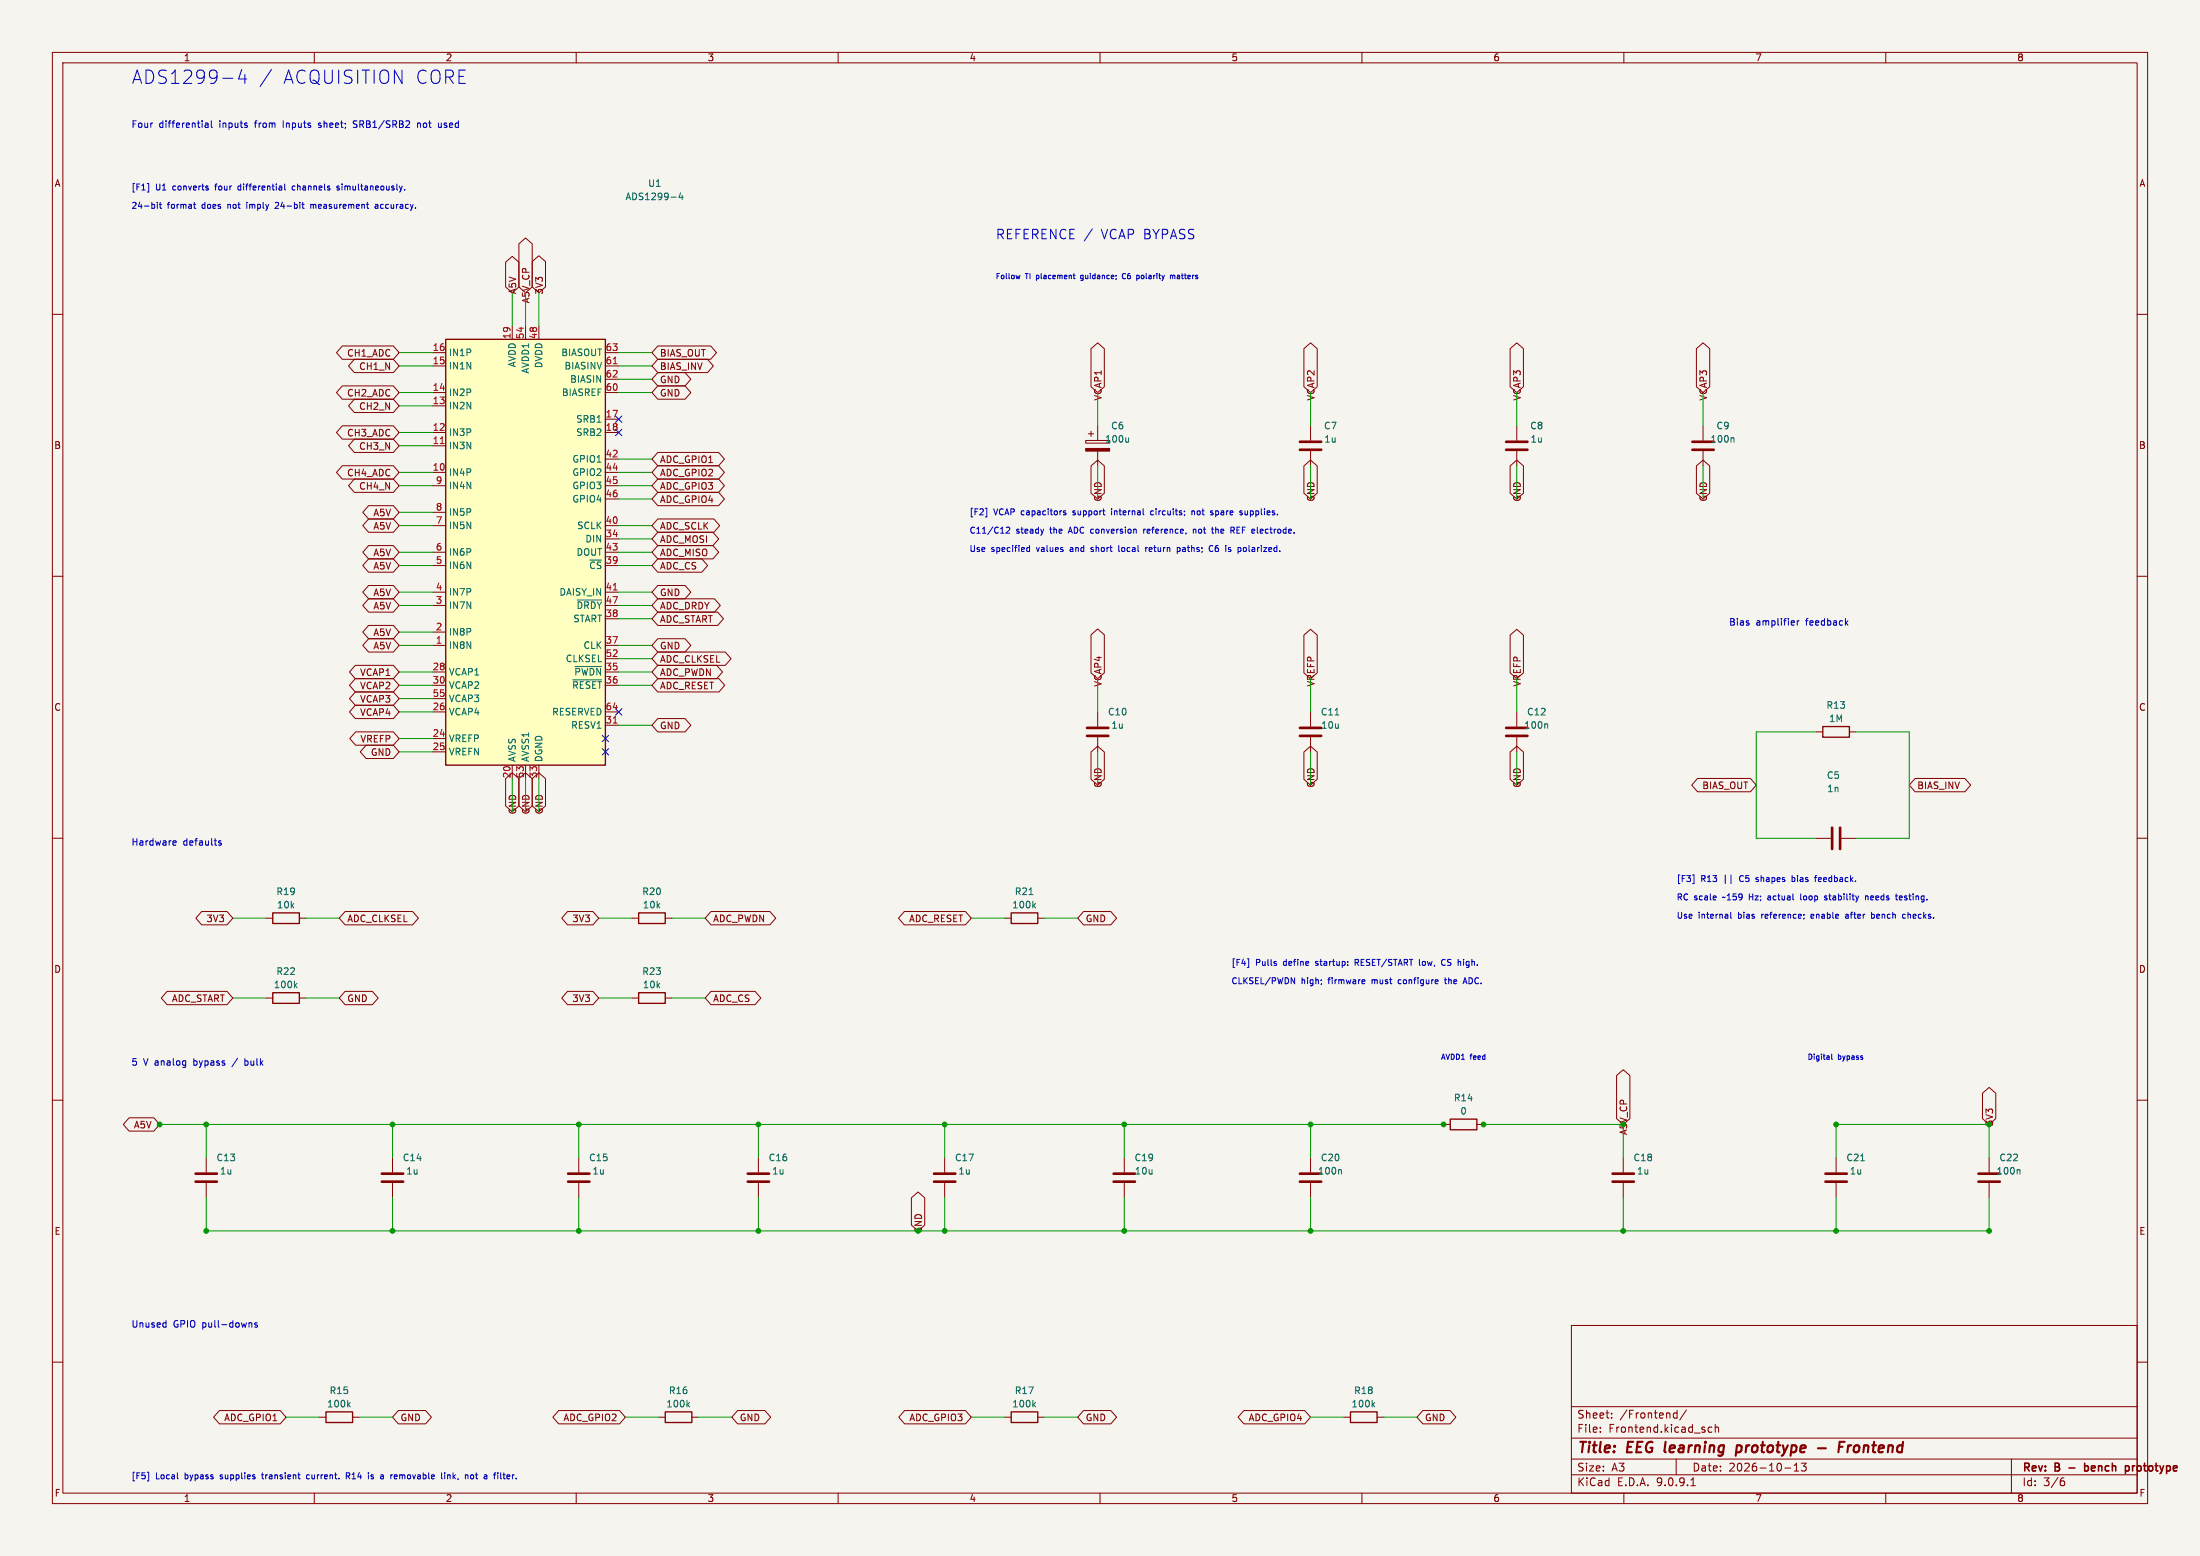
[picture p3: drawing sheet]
<svg xmlns="http://www.w3.org/2000/svg" width="420mm" height="297mm" viewBox="0 0 420 297" stroke-linecap="round" stroke-linejoin="round" font-family="sans-serif">
<path d="M0 0h420v297h-420z" fill="#f5f4ef" stroke="#f5f4ef" stroke-width=".19"/>
<g fill="none" stroke="#840000" stroke-width=".19">
<path d="M10 10h400v277h-400zM12 12h396v273h-396zM60 10v2M110 10v2M160 10v2M210 10v2M260 10v2M310 10v2M360 10v2M10 60h2M408 60h2M207.3 84.1h4.5v.5h-4.5z"/>
<path d="M207.8 82.8h1M208.3 82.3v1M209.5 81.3v2.8M209.5 86.1v2.8M250.2 81.3v2.8M250.2 86.1v2.8M289.6 81.3v2.8M289.6 86.1v2.8M10 110h2M408 110h2M209.5 135.9v2.8M250.2 135.9v2.8"/>
<path d="M289.6 135.9v2.8M346.7 139.7h1.3M353.1 139.7h1.2M10 160h2M209.5 140.7v2.8M250.2 140.7v2.8M289.6 140.7v2.8M408 160h2M50.8 175.3h1.3M57.1 175.3h1.3M120.6 175.3h1.3M127 175.3h1.3"/>
<path d="M50.8 190.5h1.3M57.1 190.5h1.3M120.6 190.5h1.3M127 190.5h1.3M10 210h2M275.6 214.6h1.3M281.9 214.6h1.3M408 210h2M74.9 221v2.8M74.9 225.8v2.8M110.5 221v2.8M110.5 225.8v2.8"/>
<path d="M144.8 221v2.8M144.8 225.8v2.8M180.3 221v2.8M180.3 225.8v2.8M214.6 221v2.8M214.6 225.8v2.8M250.2 221v2.8M250.2 225.8v2.8M309.9 221v2.8M309.9 225.8v2.8M350.5 221v2.8M350.5 225.8v2.8"/>
<path d="M379.7 221v2.8M379.7 225.8v2.8M300 253h108v32h-108zM10 260h2M125.7 270.5h1.3M132.1 270.5h1.2M191.8 270.5h1.2M198.1 270.5h1.3M256.5 270.5h1.3M262.9 270.5h1.3M300 278.5h108M300 274.5h108"/>
<path d="M300 268.5h108M305.5 273.2v.2M305.5 272.5v.1M307.7 270.5v.2M307.7 269.8v.1M319.4 270.4l.3 .3 .5-.1M320 278.5v3M320.2 269.2v1.5M320.2 269.8l-.5-.1-.3 .3M321.9 269.1l-1.2 1.9M326.8 272.5l-.4-.1-.3 .3 .1 .6h.6M327.4 272.5l.3-.1 .3 .1 .1 .9"/>
<path d="M327.4 271.9v1.5M342.5 279.7l.4-.4v1.5M344.8 279.3l-.5 .6 .4 .1v.6l-.2 .2-.6-.2M384 278.5v6.5M408 260h2M60 285v2M110 285v2M160 285v2M210 285v2M260 285v2M300 281.5h108M310 285v2"/>
<path d="M322.8 283.6h.9M322.9 282.4l.3-.3v1.5M340.7 280.2h1.2M342.5 280.8h.9M360 285v2M393.6 282.7h.4l.2 .2-.1 .5-.5 .2M394 282.1l-.4 .1"/>
</g>
<path d="M398 279.3v1.5M398 279.9l.4-.1 .2 .1M405.9 279.8l.4 .1 .2 .2-.1 .5-.5 .2M398.6 280.6l-.2 .2-.4-.1" fill="none" stroke="#840000" stroke-width=".3"/>
<path d="M318 275.2l-.2 1.9M331.4 277.1h.8M331.6 276h.7M331.6 275.9l-.3 2M347 276.4h1.6M351.1 276.2h.7M352.2 275.2h-1l-.2 2M352.8 275.9l-.1 1.3M353.4 275.9l-.4 .1-.2 .3" fill="none" stroke="#840000" stroke-width=".4"/>
<g fill="none" stroke="#840000" stroke-width=".51">
<path d="M248.2 84.3h4M248.2 85.9h4M287.5 84.3h4.1M287.5 85.9h4.1M207.5 138.9h4.1M248.2 138.9h4M287.5 138.9h4.1M207.5 140.5h4.1M248.2 140.5h4M287.5 140.5h4.1M72.9 224h4.1M72.9 225.6h4.1"/>
<path d="M108.5 224h4M108.5 225.6h4M142.7 224h4.1M142.7 225.6h4.1M178.3 224h4.1M178.3 225.6h4.1M212.6 224h4.1M212.6 225.6h4.1M248.2 224h4M248.2 225.6h4M307.8 224h4.1M307.8 225.6h4.1"/>
<path d="M348.5 224h4.1M348.5 225.6h4.1M377.7 224h4.1M377.7 225.6h4.1"/>
</g>
<g fill="none" stroke="#006464" stroke-width=".19">
<path d="M215.4 83.6v.8M215.4 84.3l-.1 .1M254.9 136.5h.7M295.3 138.2l.2 .1v.7M56.3 188.1l.4 .4M56.7 187.7l-.5 .5M255.9 223.3l.2 .1v.7M355.2 221.6h.7M385.4 223.3l.2 .1v.7M131.3 268.1l.3 .4M131.6 267.7l-.5 .5M197.3 268.1l.4 .4"/>
<path d="M197.7 267.7l-.5 .5M262.1 268.1l.3 .4M262.4 267.7l-.4 .5"/>
</g>
<path d="M348 138.7h5.1v2h-5.1zM52.1 174.2h5v2.1h-5zM121.9 174.2h5.1v2.1h-5.1zM52.1 189.5h5v2h-5zM121.9 189.5h5.1v2h-5.1zM276.9 213.6h5v2h-5zM127 269.5h5.1v2h-5.1zM193 269.5h5.1v2h-5.1zM257.8 269.5h5.1v2h-5.1z" fill="none" stroke="#840000" stroke-width=".25"/>
<path d="M207.3 85.6h4.5v.5h-4.5z" fill="#840000" stroke="#840000" stroke-width=".19"/>
<path d="M85.1 64.8h30.5v81.3h-30.5z" fill="#ffffc2"/>
<path d="M85.1 64.8h30.5v81.3h-30.5zM193 174.2h5.1v2.1h-5.1zM62.2 269.5h5.1v2h-5.1z" fill="none" stroke="#840000" stroke-width=".25"/>
<g fill="none" stroke="#840000" stroke-width=".19">
<path d="M96.5 50l1.3-1.1 1.3 1.1v4.8l-1.3 1.1-1.3-1.1zM99.1 46.5l1.2-1.1 1.3 1.1v8.3l-1.3 1.1-1.2-1.1zM101.6 49.9l1.3-1.1 1.2 1.1v4.9l-1.2 1.1-1.3-1.1zM65.3 73.7h9.8l1.1 1.2-1.1 1.3h-9.8l-1.1-1.3zM65.3 66h9.8l1.1 1.3-1.1 1.3h-9.8l-1.1-1.3zM67.6 68.6h7.5l1.1 1.3-1.1 1.2h-7.5l-1.1-1.2zM67.6 76.2h7.5l1.1 1.3-1.1 1.2h-7.5l-1.1-1.2zM82.5 67.3h2.6M82.5 69.9h2.6M82.5 74.9h2.6M82.5 77.5h2.6M97.8 62.2v2.6"/>
<path d="M100.3 62.2v2.6M102.9 62.2v2.6M115.6 67.3h2.5M115.6 69.9h2.5M115.6 74.9h2.5M115.6 72.4h2.5M125.6 66h10.1l1.1 1.3-1.1 1.3h-10.1l-1.1-1.3zM125.6 68.6h9.5l1.1 1.3-1.1 1.2h-9.5l-1.1-1.2zM125.6 71.1h5.2l1.1 1.3-1.1 1.3h-5.2l-1.1-1.3zM125.6 73.7h5.2l1.1 1.2-1.1 1.3h-5.2l-1.1-1.3zM208.3 66.6l1.2-1.2 1.3 1.2v7.2l-1.3 1.1-1.2-1.1zM248.9 66.6l1.3-1.2 1.3 1.2v7.2l-1.3 1.1-1.3-1.1z"/>
<path d="M288.3 66.6l1.3-1.2 1.2 1.2v7.2l-1.2 1.1-1.3-1.1zM323.8 66.6l1.3-1.2 1.3 1.2v7.2l-1.3 1.1-1.3-1.1zM65.3 81.3h9.8l1.1 1.3-1.1 1.2h-9.8l-1.1-1.2zM65.3 88.9h9.8l1.1 1.3-1.1 1.2h-9.8l-1.1-1.2zM67.6 83.8h7.5l1.1 1.3-1.1 1.3h-7.5l-1.1-1.3zM67.6 91.4h7.5l1.1 1.3-1.1 1.3h-7.5l-1.1-1.3zM70.4 96.5h4.7l1.1 1.3-1.1 1.3h-4.7l-1.1-1.3zM70.4 99.1h4.7l1.1 1.2-1.1 1.3h-4.7l-1.1-1.3zM82.5 82.6h2.6M82.5 85.1h2.6M82.5 90.2h2.6M82.5 92.7h2.6"/>
<path d="M82.5 97.8h2.6M115.6 82.6h2.5M115.6 90.2h2.5M115.6 92.7h2.5M115.6 80h2.5M115.6 87.6h2.5M115.6 95.3h2.5M125.6 86.4h11.6l1.1 1.2-1.1 1.3h-11.6l-1.1-1.3zM125.6 99.1h10.7l1.1 1.2-1.1 1.3h-10.7l-1.1-1.3zM125.6 94h11.6l1.1 1.3-1.1 1.2h-11.6l-1.1-1.2zM125.6 91.4h11.6l1.1 1.3-1.1 1.3h-11.6l-1.1-1.3zM125.6 88.9h11.6l1.1 1.3-1.1 1.2h-11.6l-1.1-1.2z"/>
<path d="M208.3 88.9l1.2-1.1 1.3 1.1v5.2l-1.3 1.2-1.2-1.2zM248.9 88.9l1.3-1.1 1.3 1.1v5.2l-1.3 1.2-1.3-1.2zM288.3 88.9l1.3-1.1 1.2 1.1v5.2l-1.2 1.2-1.3-1.2zM323.8 88.9l1.3-1.1 1.3 1.1v5.2l-1.3 1.2-1.3-1.2zM325.1 81.3v2.8M325.1 86.1v2.8M70.4 119.4h4.7l1.1 1.3-1.1 1.2h-4.7l-1.1-1.2zM70.4 104.1h4.7l1.1 1.3-1.1 1.3h-4.7l-1.1-1.3zM70.4 106.7h4.7l1.1 1.3-1.1 1.2h-4.7l-1.1-1.2zM70.4 111.8h4.7l1.1 1.2-1.1 1.3h-4.7l-1.1-1.3zM70.4 114.3h4.7l1.1 1.3-1.1 1.2h-4.7l-1.1-1.2zM82.5 100.3h2.6"/>
<path d="M82.5 105.4h2.6M82.5 108h2.6M82.5 113h2.6M82.5 115.6h2.6M115.6 100.3h2.5M115.6 105.4h2.5M115.6 108h2.5M115.6 113h2.5M115.6 115.6h2.5M115.6 102.9h2.5M115.6 118.1h2.5M125.6 116.8h11.4l1.1 1.3-1.1 1.3h-11.4l-1.1-1.3z"/>
<path d="M125.6 114.3h10.8l1.1 1.3-1.1 1.2h-10.8l-1.1-1.2zM125.6 101.6h10.5l1.1 1.3-1.1 1.2h-10.5l-1.1-1.2zM125.6 104.1h10.5l1.1 1.3-1.1 1.3h-10.5l-1.1-1.3zM125.6 106.7h8.4l1.1 1.3-1.1 1.2h-8.4l-1.1-1.2zM125.6 111.8h5.2l1.1 1.2-1.1 1.3h-5.2l-1.1-1.3zM67.8 132.1h7.3l1.1 1.3-1.1 1.2h-7.3l-1.1-1.2zM67.8 129.5h7.3l1.1 1.3-1.1 1.3h-7.3l-1.1-1.3zM67.8 127h7.3l1.1 1.3-1.1 1.2h-7.3l-1.1-1.2zM67.8 134.6h7.3l1.1 1.3-1.1 1.3h-7.3l-1.1-1.3zM67.9 139.7h7.2l1.1 1.3-1.1 1.2h-7.2l-1.1-1.2zM70.4 121.9h4.7l1.1 1.3-1.1 1.3h-4.7l-1.1-1.3zM82.5 120.7h2.6"/>
<path d="M82.5 123.2h2.6M82.5 128.3h2.6M82.5 130.8h2.6M82.5 133.4h2.6M82.5 135.9h2.6M115.6 123.2h2.5M115.6 128.3h2.5M115.6 130.8h2.5M115.6 135.9h2.5M115.6 125.7h2.5M115.6 138.4h2.5M125.6 127h11.2l1.1 1.3-1.1 1.2h-11.2l-1.1-1.2z"/>
<path d="M125.6 137.2h5.2l1.1 1.2-1.1 1.3h-5.2l-1.1-1.3zM125.6 129.5h11.6l1.2 1.3-1.2 1.3h-11.6l-1.1-1.3zM125.6 124.5h12.9l1.1 1.2-1.1 1.3h-12.9l-1.1-1.3zM125.6 121.9h5.2l1.1 1.3-1.1 1.3h-5.2l-1.1-1.3zM208.3 121.2l1.2-1.1 1.3 1.1v7.2l-1.3 1.1-1.2-1.1zM248.9 121.2l1.3-1.1 1.3 1.1v7.2l-1.3 1.1-1.3-1.1zM288.3 121.2l1.3-1.1 1.2 1.1v7.2l-1.2 1.1-1.3-1.1zM69.9 142.2h5.2l1.1 1.3-1.1 1.3h-5.2l-1.1-1.3zM82.5 141h2.6M82.5 143.5h2.6M96.5 148.6l1.3-1.1 1.3 1.1v5.2l-1.3 1.1-1.3-1.1zM97.8 146.1v2.5"/>
<path d="M99.1 148.6l1.2-1.1 1.3 1.1v5.2l-1.3 1.1-1.2-1.1zM100.3 146.1v2.5M101.6 148.6l1.3-1.1 1.2 1.1v5.2l-1.2 1.1-1.3-1.1zM102.9 146.1v2.5M208.3 143.5l1.2-1.1 1.3 1.1v5.2l-1.3 1.2-1.2-1.2zM248.9 143.5l1.3-1.1 1.3 1.1v5.2l-1.3 1.2-1.3-1.2zM288.3 143.5l1.3-1.1 1.2 1.1v5.2l-1.2 1.2-1.3-1.2zM324.1 148.6h10.1l1.1 1.3-1.1 1.2h-10.1l-1.1-1.2zM365.6 148.6h9.5l1.1 1.3-1.1 1.2h-9.5l-1.1-1.2zM38.5 174h4.8l1.1 1.3-1.1 1.2h-4.8l-1.1-1.2zM65.9 174h12.9l1.1 1.3-1.1 1.2h-12.9l-1.1-1.2zM108.3 174h4.9l1.1 1.3-1.1 1.2h-4.9l-1.1-1.2z"/>
<path d="M135.7 174h11.3l1.1 1.3-1.1 1.2h-11.3l-1.1-1.2zM172.6 174h11.7l1.1 1.3-1.1 1.2h-11.7l-1.1-1.2zM191.8 175.3h1.2M198.1 175.3h1.3M206.9 174h5.2l1.1 1.3-1.1 1.2h-5.2l-1.2-1.2zM346.7 160h2.8M351.5 160h2.8M31.9 189.2h11.4l1.1 1.3-1.1 1.3h-11.4l-1.1-1.3zM65.9 189.2h5.2l1.1 1.3-1.1 1.3h-5.2l-1.1-1.3zM108.3 189.2h4.9l1.1 1.3-1.1 1.3h-4.9l-1.1-1.3zM135.7 189.2h8.4l1.2 1.3-1.2 1.3h-8.4l-1.1-1.3zM24.6 213.4h4.8l1.1 1.2-1.1 1.3h-4.8l-1.1-1.3z"/>
<path d="M308.6 205.3l1.3-1.1 1.3 1.1v8.2l-1.3 1.1-1.3-1.1zM378.5 208.7l1.2-1.1 1.3 1.1v4.8l-1.3 1.1-1.2-1.1zM39.4 221v2.8M39.4 225.8v2.8M174 228.6l1.3-1.1 1.2 1.1v5.2l-1.2 1.1-1.3-1.1zM41.9 269.2h11.6l1.1 1.3-1.1 1.3h-11.6l-1.1-1.3zM61 270.5h1.2M67.3 270.5h1.3M76 269.2h5.2l1.2 1.3-1.2 1.3h-5.2l-1.1-1.3zM106.7 269.2h11.6l1.1 1.3-1.1 1.3h-11.6l-1.2-1.3zM140.8 269.2h5.2l1.1 1.3-1.1 1.3h-5.2l-1.1-1.3zM172.7 269.2h11.6l1.1 1.3-1.1 1.3h-11.6l-1.1-1.3z"/>
<path d="M206.9 269.2h5.2l1.1 1.3-1.1 1.3h-5.2l-1.2-1.3zM237.5 269.2h11.6l1.1 1.3-1.1 1.3h-11.6l-1.1-1.3zM271.6 269.2h5.2l1.1 1.3-1.1 1.3h-5.2l-1.1-1.3z"/>
</g>
<path d="M117.1 69.4h.7M84.1 84.7h.7M117.1 112.6h.7M117.1 138h.7" fill="none" stroke="#a90000" stroke-width=".19"/>
<path d="M128.1 37.6h1M129.9 36.8l-.3 .9h.8M130.2 37.3v.8M330.8 83.6l.2 .1v.7M110.2 114.5h4.6M109.3 129.8h5.5M109.8 127.2h5M196.5 170.8h.7M197.3 172.8l.4 .5M197.7 172.5l-.5 .4M66.5 268.1l.4 .4M66.9 267.7l-.5 .5" fill="none" stroke="#006464" stroke-width=".19"/>
<path d="M323.1 84.3h4.1M323.1 85.9h4.1M349.8 158v4.1M351.3 158v4.1M37.3 224h4.1M37.3 225.6h4.1" fill="none" stroke="#840000" stroke-width=".51"/>
<g fill="none" stroke="#009600" stroke-width=".19">
<path d="M97.8 55.9v6.3M100.3 55.9v6.3M102.9 55.9v6.3M76.2 67.3h6.3M76.2 69.9h6.3M76.2 74.9h6.3M76.2 77.5h6.3M118.1 67.3h6.4M118.1 69.9h6.4M118.1 72.4h6.4M118.1 74.9h6.4M209.5 74.9v6.4"/>
<path d="M250.2 74.9v6.4M289.6 74.9v6.4M325.1 74.9v6.4M76.2 97.8h6.3M76.2 90.2h6.3M76.2 82.6h6.3M76.2 85.1h6.3M76.2 92.7h6.3M118.1 87.6h6.4M118.1 90.2h6.4M118.1 92.7h6.4M118.1 95.3h6.4"/>
<path d="M209.5 88.9v6.4M250.2 88.9v6.4M289.6 88.9v6.4M325.1 88.9v6.4M76.2 108h6.3M76.2 105.4h6.3M76.2 113h6.3M76.2 115.6h6.3M76.2 100.3h6.3M118.1 118.1h6.4M118.1 108h6.4M118.1 102.9h6.4"/>
<path d="M118.1 105.4h6.4M118.1 113h6.4M118.1 115.6h6.4M118.1 100.3h6.4M76.2 123.2h6.3M76.2 128.3h6.3M76.2 130.8h6.3M76.2 135.9h6.3M76.2 120.7h6.3M76.2 133.4h6.3M118.1 123.2h6.4M118.1 125.7h6.4"/>
<path d="M118.1 128.3h6.4M118.1 130.8h6.4M118.1 138.4h6.4M209.5 129.5v6.4M250.2 129.5v6.4M289.6 129.5v6.4M346.7 139.7h-11.4v20.3h11.4M354.3 139.7h10.2v20.3h-10.2M76.2 141h6.3M76.2 143.5h6.3M97.8 148.6v6.3M100.3 148.6v6.3"/>
<path d="M102.9 148.6v6.3M209.5 143.5v6.4M250.2 143.5v6.4M289.6 143.5v6.4M44.4 175.3h6.4M58.4 175.3h6.4M114.3 175.3h6.3M128.3 175.3h6.3M185.4 175.3h6.4M199.4 175.3h6.3M44.4 190.5h6.4M58.4 190.5h6.4"/>
<path d="M114.3 190.5h6.3M128.3 190.5h6.3M30.5 214.6h245.1M39.4 214.6v6.4M74.9 214.6v6.4M110.5 214.6v6.4M144.8 214.6v6.4M180.3 214.6v6.4M214.6 214.6v6.4M250.2 214.6v6.4M283.2 214.6h26.7v6.4M39.4 228.6v6.3h340.3v-6.3"/>
<path d="M74.9 228.6v6.3M110.5 228.6v6.3M144.8 228.6v6.3M180.3 228.6v6.3M214.6 228.6v6.3M250.2 228.6v6.3M309.9 228.6v6.3M350.5 221v-6.4h29.2v6.4M350.5 228.6v6.3M54.6 270.5h6.4M68.6 270.5h6.3M119.4 270.5h6.3"/>
<path d="M133.3 270.5h6.4M185.4 270.5h6.4M199.4 270.5h6.3M250.2 270.5h6.3M264.2 270.5h6.3"/>
</g>
<path d="M117.5 79.4l1.2 1.2M118.7 79.4l-1.2 1.2M117.5 81.9l1.2 1.3M118.7 81.9l-1.2 1.3M117.5 135.3l1.2 1.2M118.7 135.3l-1.2 1.2M115 140.4l1.2 1.2M115 142.9l1.2 1.2M116.2 140.4l-1.2 1.2M116.2 142.9l-1.2 1.2" fill="none" stroke="#000084" stroke-width=".19"/>
<g fill="none" stroke="#0000c2" stroke-width=".19">
<path d="M42.5 14.9h2M46.1 13.3l-.6 1.8h1.6M46.8 14.2v1.7M51.8 13.3l-2.1 3.2M28.1 35h.3v1.7h-.3M29.5 39.1v.6M30 38.6v.1M30 39v.8M30.4 39h.5M30.6 38.6v1l.3 .2M36.9 39h.5M37.1 38.6v1l.3 .2"/>
<path d="M39.2 23.5h.5v.8M39.6 35.9l.2 .2-.2 .2M39.6 35.5l.1 .1M39.7 23.8h-.4l-.2 .2 .2 .3h.4M40.3 23.1v1l.2 .2M45.5 35.6l-.1 .1 .1 .5M47.1 38.6v.1M47.1 39v.8M53 38.6l-.5 .1M53.1 39.1l-.6 .7h.7M54.3 35.1v1l.2 .2M56.2 35.5h-.2l-.2 .2v.5l.4 .1"/>
<path d="M57.6 39h.5M57.8 39.7l.3 .1M59.3 39.1l.4-.1 .1 .2M59.3 39v.8M59.8 39.2v.6M59.9 39.1l-.1 .1M60.8 24.3h.1M61 23.5l-.2 .2 .2 .2M64.7 35.6l-.2-.1-.2 .2 .1 .1 .3 .1v.3h-.4M67.4 24.3h.5M68 23.1h-.3l-.3 .2 .2 .3 .3 .1M71.6 39.1h.5v.7"/>
<path d="M72.1 39.3l-.5 .2 .2 .3 .3-.1M77.2 36.2v.1M79.7 23.6l.4-.1 .2 .2M79.7 23.5v.8M84.2 24.2l-.1 .1h-.3M84.2 23.5v.8M194.7 52.5l-.2 .7-.2-.5M204.9 52.5h.3M205 52.2v.9l.2 .1M206.3 53.5h.1M206.4 52.6v.6M208.5 43.7l-1.5 2.3"/>
<path d="M214.6 52.2a.54 .54 0 0 0-.4 .5 .54 .54 0 0 0 .4 .5M217.1 52.5l.4 .2-.1 .4-.3 .1M223.4 52.6l.3-.1 .2 .2M223.4 52.5v.7M223.9 52.7v.5M224.2 52.6l-.2-.1-.1 .2M188.1 97h.3v1.7h-.3M203.4 97.6l-.2-.1-.2 .2 .1 .1 .3 .1v.3h-.4M212.2 97.1v.1M212.2 97.5v.8M220.1 97.5h-.2l-.2 .2v.5l.4 .1M227.5 97.6h.5v.7"/>
<path d="M227.5 97.5v.8M231.3 97.9h.2l.1 .2-.4 .2M231.3 97.5l.2 .1M236.9 97.9h.2l.1 .2-.4 .2M236.9 97.5l.2 .1M237.7 97.5v.7M192.1 100.7l.4-.1 .3 .4-.7 .8h.7M196 105.1l.2 .2 .3-.1M196.5 104.1v1.2M196.5 104.6l-.3-.1-.2 .2M208.3 105.2l.1 .1M208.4 104.5l-.1 .2 .1 .2"/>
<path d="M213.6 104.1v1l.1 .2M218.3 101v.8M218.7 101l-.4 .2M218.7 104.5v.8M219.1 104.5l-.4 .2M224.7 104.6l.4-.1 .2 .2-.1 .5h-.5M224.7 104.5v1.2M227.8 101.1h.5v.7M227.8 101v.8M231.3 101h.4M231.5 101.7l.2 .1M231.5 104.2a.51 .51 0 0 0-.7 .5 .51 .51 0 0 0 .7 .5"/>
<path d="M232.1 100.6v1.2M232.1 101.1h.1M234.8 104.9l.2 .2-.2 .2M234.8 104.5l.1 .1M235 100.6h.4l.2 .2-.1 .4h-.5M235.3 101.2l.3 .6M237.8 104.6l-.2-.1-.3 .2 .2 .5h.3M342.5 118.5l.1 .3-.6 .1M343.1 118.5v.8M343.5 118.5l-.4 .2M352.4 118.8l.4 .5M352.8 118.5l-.5 .5"/>
<path d="M33.2 160.5h.4v.3l-.6 .1M33.6 161.3h-.4M42.2 160.5h-.3l-.2 .2 .1 .1 .4 .2v.3h-.5M323.1 167h.3v1.7h-.3M329.4 167v1.7M330.4 174.1v1l.2 .2M330.5 167v1.7M335.2 168.2l.1 .1M335.4 167.5l-.2 .2 .2 .2M337.6 171l-.1 .1M337.6 171.3l-.1 .2 .1 .3M342.1 167.1v1.2"/>
<path d="M342.1 168.2l.3 .1M342.4 167.5l-.3 .1M343.8 170.6v1l.1 .2M344.4 174.6v.1M344.4 175.2l-.1 .2M345.9 174.5l-.2 .2v.4l.2 .2M346.3 174.8l-.6 .1M346.4 167.5h.4M346.8 167.1l-.2 .2v1M348.7 171.1l-.2-.1-.2 .2 .1 .1 .3 .1v.3h-.4M352.7 174.5l-.3 .1M352.7 174.8h-.2l-.2 .2 .1 .2 .3 .1"/>
<path d="M356.1 171.1h.5v.7M356.1 171v.8M357.3 174.6l.3-.1 .2 .2M357.3 174.1v1.2M357.8 175.1l-.2 .2-.3-.1M361.8 171h.5M362.2 171.8h.1M363 171l-.4 .2 .1 .5 .3 .1M363.1 171.3l-.5 .1M363.7 174.6l-.3-.1-.2 .2 .1 .5h.4M238.1 183h.3v1.7h-.3M243.6 183.9v.3"/>
<path d="M246.5 186.6l.6 1.2v-1.2M257.3 184.2v.1M257.3 183.6v.1M258.7 183.7h.4M259.1 183.1h-.4v1.2M260.2 187l.3 .1 .1 .2-.6 .1M260.5 187.7l-.3 .1M267 187.1l-.1 .1 .1 .5M271 183.1v1l.1 .2M275.7 187h.5M275.8 183.2a.54 .54 0 0 0-.6 .5 .54 .54 0 0 0 .6 .5M275.9 186.6v1l.3 .2"/>
<path d="M279.3 187.8l.4-1.2 .4 1.2M279.4 187.4h.6M46.8 202.1v1.2M46.8 203.3h.1M46.9 202.5h-.1M349.7 201.2v.9l.1 .1M31.6 252.5h.1M31.7 252.1v1.2M31.7 253.3h-.1M47.7 252.5l.4 .2v.6M49.1 252.5h-.3l-.2 .2 .1 .1 .4 .2v.3h-.5M28.1 281h.3v1.7h-.3"/>
<path d="M33.9 282.2l.1 .1M49.9 281.5h.4M56.9 281.5h.4M57.2 282.3h.1M58.9 281.5h-.2l-.2 .2 .1 .5 .3 .1M66.4 281.7l.4 .6M66.7 281.2l-.6-.1v1.2M66.7 281.6l-.6 .1M70.8 282.2l.4 .1M71.2 281.5l-.4 .2 .1 .1 .3 .1M75.4 281.5l.4 .1v.2l-.5 .1M75.8 282.2l-.4 .1"/>
<path d="M84.3 281.1v1l.2 .2M84.9 281.1v.1M84.9 281.5v.8M85.4 281.5v.8M85.8 281.5l-.4 .1M89.9 281.6l.3-.1 .2 .2v.4l-.2 .2-.4-.2zM94.2 281.5h.4M94.6 281.1l-.2 .1M95 281.1v.1M95 281.1l.1 .1M95.6 281.1v1M96 281.5h.5"/>
<path d="M96.2 281.1v1l.3 .2"/>
</g>
<g fill="#009600" stroke="#009600" stroke-width=".19">
<circle cx="379.7" cy="234.9" r=".46"/>
<circle cx="350.5" cy="214.6" r=".46"/>
<circle cx="350.5" cy="234.9" r=".46"/>
<circle cx="309.9" cy="234.9" r=".46"/>
<circle cx="250.2" cy="234.9" r=".46"/>
<circle cx="214.6" cy="214.6" r=".46"/>
<circle cx="250.2" cy="214.6" r=".46"/>
<circle cx="214.6" cy="234.9" r=".46"/>
<circle cx="275.6" cy="214.6" r=".46"/>
<circle cx="283.2" cy="214.6" r=".46"/>
<circle cx="39.4" cy="234.9" r=".46"/>
<circle cx="30.5" cy="214.6" r=".46"/>
<circle cx="39.4" cy="214.6" r=".46"/>
<circle cx="74.9" cy="214.6" r=".46"/>
<circle cx="74.9" cy="234.9" r=".46"/>
<circle cx="110.5" cy="234.9" r=".46"/>
<circle cx="180.3" cy="234.9" r=".46"/>
<circle cx="144.8" cy="214.6" r=".46"/>
<circle cx="144.8" cy="234.9" r=".46"/>
<circle cx="180.3" cy="214.6" r=".46"/>
<circle cx="110.5" cy="214.6" r=".46"/>
</g>
<g font-size="3.5" fill="#0000c2">
<text x="25" y="16.2">ADS1299-4</text>
<text x="53.8" y="16.2">ACQUISITION CORE</text>
</g>
<g font-size="2.8" fill="#840000">
<text x="301" y="277.9">Title:</text>
<text x="310.6" y="277.9">EEG</text>
<text x="318.6" y="277.9">learning</text>
<text x="333.1" y="277.9">prototype</text>
<text x="354.2" y="277.9">Frontend</text>
</g>
<g font-size="2.5" fill="#0000c2">
<text x="190" y="45.9">REFERENCE /</text>
<text x="210.2" y="45.9">VCAP BYPASS</text>
</g>
<g font-size="2.1" fill="#840000">
<text x="301" y="273.7">File:</text>
<text x="301" y="271">Sheet:</text>
<text x="307.1" y="273.7">Frontend.kicad_sch</text>
<text x="309.2" y="271">/Frontend/</text>
<text x="301" y="281.1">Size:</text>
<text x="307.6" y="281.1">A3</text>
<text x="323" y="281.1">Date:</text>
<text x="330" y="281.1">2026-10-13</text>
<text x="386" y="281.3">Rev:</text>
<text x="392.4" y="281.3">B</text>
<text x="395.6" y="281.3">-</text>
<text x="399.2" y="281.3">bench</text>
<text x="407.6" y="281.3">prototype</text>
<text x="301" y="283.9">KiCad</text>
<text x="308.7" y="283.9">E.D.A.</text>
<text x="316.3" y="283.9">9.0.9.1</text>
<text x="386" y="283.9">Id:</text>
<text x="390.1" y="283.9">3/6</text>
</g>
<g font-size="1.8" fill="#840000">
<text x="35" y="11.9">1</text>
<text x="85" y="11.9">2</text>
<text x="135" y="11.9">3</text>
<text x="185" y="11.9">4</text>
<text x="235" y="11.9">5</text>
<text x="285" y="11.9">6</text>
<text x="335" y="11.9">7</text>
<text x="385" y="11.9">8</text>
<text x="10.3" y="35.9">A</text>
<text x="408.3" y="35.9">A</text>
<text x="98.7" y="56.2" transform="rotate(-90 98.7 56.2)">A5V</text>
<text x="101.3" y="58" transform="rotate(-90 101.3 58)">A5V_CP</text>
<text x="103.8" y="56.3" transform="rotate(-90 103.8 56.3)">3V3</text>
<text x="66.2" y="68.3">CH1_ADC</text>
<text x="68.5" y="70.8">CH1_N</text>
<text x="125.9" y="68.3">BIAS_OUT</text>
<text x="125.9" y="70.8">BIAS_INV</text>
<text x="66.2" y="75.9">CH2_ADC</text>
<text x="125.9" y="73.3">GND</text>
<text x="125.9" y="75.9">GND</text>
<text x="210.5" y="76.6" transform="rotate(-90 210.5 76.6)">VCAP1</text>
<text x="251.1" y="76.6" transform="rotate(-90 251.1 76.6)">VCAP2</text>
<text x="290.5" y="76.6" transform="rotate(-90 290.5 76.6)">VCAP3</text>
<text x="326.1" y="76.6" transform="rotate(-90 326.1 76.6)">VCAP3</text>
<text x="66.2" y="83.5">CH3_ADC</text>
<text x="68.5" y="78.4">CH2_N</text>
<text x="10.3" y="85.9">B</text>
<text x="68.5" y="86">CH3_N</text>
<text x="125.9" y="88.6">ADC_GPIO1</text>
<text x="408.2" y="85.9">B</text>
<text x="66.2" y="91.1">CH4_ADC</text>
<text x="68.5" y="93.7">CH4_N</text>
<text x="125.9" y="93.7">ADC_GPIO3</text>
<text x="125.9" y="91.1">ADC_GPIO2</text>
<text x="210.5" y="95.9" transform="rotate(-90 210.5 95.9)">GND</text>
<text x="251.1" y="95.9" transform="rotate(-90 251.1 95.9)">GND</text>
<text x="290.5" y="95.9" transform="rotate(-90 290.5 95.9)">GND</text>
<text x="326.1" y="95.9" transform="rotate(-90 326.1 95.9)">GND</text>
<text x="71.2" y="98.7">A5V</text>
<text x="71.2" y="101.3">A5V</text>
<text x="125.9" y="101.3">ADC_SCLK</text>
<text x="125.9" y="96.2">ADC_GPIO4</text>
<text x="71.2" y="106.4">A5V</text>
<text x="125.9" y="103.8">ADC_MOSI</text>
<text x="125.9" y="106.4">ADC_MISO</text>
<text x="71.2" y="108.9">A5V</text>
<text x="71.2" y="114">A5V</text>
<text x="125.9" y="108.9">ADC_CS</text>
<text x="125.9" y="114">GND</text>
<text x="71.2" y="116.5">A5V</text>
<text x="125.9" y="119.1">ADC_START</text>
<text x="125.9" y="116.5">ADC_DRDY</text>
<text x="71.2" y="121.6">A5V</text>
<text x="71.2" y="124.1">A5V</text>
<text x="125.9" y="124.1">GND</text>
<text x="68.6" y="131.8">VCAP2</text>
<text x="68.6" y="129.2">VCAP1</text>
<text x="125.9" y="129.2">ADC_PWDN</text>
<text x="125.9" y="131.8">ADC_RESET</text>
<text x="125.9" y="126.7">ADC_CLKSEL</text>
<text x="210.5" y="131.2" transform="rotate(-90 210.5 131.2)">VCAP4</text>
<text x="251.1" y="131.1" transform="rotate(-90 251.1 131.1)">VREFP</text>
<text x="290.5" y="131.1" transform="rotate(-90 290.5 131.1)">VREFP</text>
<text x="10.3" y="135.9">C</text>
<text x="68.6" y="134.3">VCAP3</text>
<text x="68.6" y="136.8">VCAP4</text>
<text x="408.2" y="135.9">C</text>
<text x="68.7" y="141.9">VREFP</text>
<text x="125.9" y="139.4">GND</text>
<text x="70.7" y="144.5">GND</text>
<text x="98.7" y="155.5" transform="rotate(-90 98.7 155.5)">GND</text>
<text x="101.3" y="155.5" transform="rotate(-90 101.3 155.5)">GND</text>
<text x="103.8" y="155.5" transform="rotate(-90 103.8 155.5)">GND</text>
<text x="210.5" y="150.5" transform="rotate(-90 210.5 150.5)">GND</text>
<text x="251.1" y="150.5" transform="rotate(-90 251.1 150.5)">GND</text>
<text x="290.5" y="150.5" transform="rotate(-90 290.5 150.5)">GND</text>
<text x="324.9" y="150.8">BIAS_OUT</text>
<text x="365.9" y="150.8">BIAS_INV</text>
<text x="39.3" y="176.2">3V3</text>
<text x="66.2" y="176.2">ADC_CLKSEL</text>
<text x="109.2" y="176.2">3V3</text>
<text x="136" y="176.2">ADC_PWDN</text>
<text x="173.4" y="176.2">ADC_RESET</text>
<text x="207.2" y="176.2">GND</text>
<text x="10.3" y="185.9">D</text>
<text x="408.2" y="185.9">D</text>
<text x="32.7" y="191.5">ADC_START</text>
<text x="66.2" y="191.5">GND</text>
<text x="109.2" y="191.5">3V3</text>
<text x="136" y="191.5">ADC_CS</text>
<text x="25.5" y="215.6">A5V</text>
<text x="10.3" y="235.9">E</text>
<text x="408.3" y="235.9">E</text>
<text x="42.7" y="271.5">ADC_GPIO1</text>
<text x="76.4" y="271.5">GND</text>
<text x="107.5" y="271.5">ADC_GPIO2</text>
<text x="141.1" y="271.5">GND</text>
<text x="173.5" y="271.5">ADC_GPIO3</text>
<text x="207.2" y="271.5">GND</text>
<text x="238.3" y="271.5">ADC_GPIO4</text>
<text x="271.9" y="271.5">GND</text>
<text x="10.3" y="285.9">F</text>
<text x="35" y="286.9">1</text>
<text x="85" y="286.9">2</text>
<text x="135" y="286.9">3</text>
<text x="185" y="286.9">4</text>
<text x="235" y="286.9">5</text>
<text x="285" y="286.9">6</text>
<text x="335" y="286.9">7</text>
<text x="385" y="286.9">8</text>
<text x="408.3" y="285.9">F</text>
</g>
<g font-size="1.8" fill="#0000c2">
<text x="25" y="24.6">Four</text>
<text x="30.3" y="24.6">differential</text>
<text x="42" y="24.6">inputs</text>
<text x="49" y="24.6">from</text>
<text x="54.5" y="24.6">Inputs</text>
<text x="61.5" y="24.6">sheet;</text>
<text x="68.3" y="24.6">SRB1/SRB2</text>
<text x="80.7" y="24.6">not</text>
<text x="84.9" y="24.6">used</text>
<text x="330" y="119.6">Bias</text>
<text x="335.2" y="119.6">amplifier</text>
<text x="344.9" y="119.6">feedback</text>
<text x="25" y="161.6">Hardware</text>
<text x="34.9" y="161.6">defaults</text>
<text x="25" y="203.6">5</text>
<text x="27.4" y="203.6">V analog</text>
<text x="37.2" y="203.6">bypass</text>
<text x="44.9" y="203.6">/</text>
<text x="47.4" y="203.6">bulk</text>
<text x="25" y="253.6">Unused</text>
<text x="33.1" y="253.6">GPIO pull-downs</text>
</g>
<g font-size="1.8" fill="#006464">
<text x="123.6" y="35.9">U1</text>
<text x="119.3" y="38.4">ADS1299-4</text>
<text x="85.6" y="68.2">IN1P</text>
<text x="85.6" y="70.7">IN1N</text>
<text x="98.7" y="70.2" transform="rotate(-90 98.7 70.2)">AVDD</text>
<text x="101.2" y="71.4" transform="rotate(-90 101.2 71.4)">AVDD1</text>
<text x="103.7" y="70.4" transform="rotate(-90 103.7 70.4)">DVDD</text>
<text x="107.1" y="68.2">BIASOUT</text>
<text x="107.7" y="70.7">BIASINV</text>
<text x="85.6" y="75.8">IN2P</text>
<text x="107.2" y="75.8">BIASREF</text>
<text x="108.8" y="73.3">BIASIN</text>
<text x="85.6" y="78.3">IN2N</text>
<text x="85.6" y="83.4">IN3P</text>
<text x="109.9" y="80.9">SRB1</text>
<text x="109.9" y="83.4">SRB2</text>
<text x="212" y="82.1">C6</text>
<text x="252.7" y="82.1">C7</text>
<text x="292" y="82.1">C8</text>
<text x="327.6" y="82.1">C9</text>
<text x="85.6" y="86">IN3N</text>
<text x="109.2" y="88.5">GPIO1</text>
<text x="210.9" y="84.7">100u</text>
<text x="252.7" y="84.7">1u</text>
<text x="292.1" y="84.7">1u</text>
<text x="326.4" y="84.7">100n</text>
<text x="85.6" y="91">IN4P</text>
<text x="85.6" y="93.6">IN4N</text>
<text x="109.2" y="91">GPIO2</text>
<text x="109.2" y="93.6">GPIO3</text>
<text x="85.6" y="98.7">IN5P</text>
<text x="85.6" y="101.2">IN5N</text>
<text x="109.2" y="96.1">GPIO4</text>
<text x="110.1" y="101.2">SCLK</text>
<text x="85.6" y="106.3">IN6P</text>
<text x="110" y="106.3">DOUT</text>
<text x="111.7" y="103.7">DIN</text>
<text x="85.6" y="108.8">IN6N</text>
<text x="85.6" y="113.9">IN7P</text>
<text x="106.7" y="113.9">DAISY_IN</text>
<text x="112.4" y="108.8">~{CS}</text>
<text x="85.6" y="116.4">IN7N</text>
<text x="109.4" y="119">START</text>
<text x="110" y="116.4">~{DRDY}</text>
<text x="85.6" y="121.5">IN8P</text>
<text x="85.6" y="124.1">IN8N</text>
<text x="111.3" y="124.1">CLK</text>
<text x="85.6" y="129.1">VCAP1</text>
<text x="85.6" y="131.7">VCAP2</text>
<text x="107.9" y="126.6">CLKSEL</text>
<text x="109.1" y="131.7">~{RESET}</text>
<text x="109.5" y="129.1">~{PWDN}</text>
<text x="85.6" y="134.2">VCAP3</text>
<text x="85.6" y="136.8">VCAP4</text>
<text x="105.3" y="136.8">RESERVED</text>
<text x="211.4" y="136.8">C10</text>
<text x="252.1" y="136.8">C11</text>
<text x="291.4" y="136.8">C12</text>
<text x="348.6" y="135.5">R13</text>
<text x="85.6" y="141.8">VREFP</text>
<text x="108.9" y="139.3">RESV1</text>
<text x="212.1" y="139.3">1u</text>
<text x="252.1" y="139.3">10u</text>
<text x="290.9" y="139.3">100n</text>
<text x="349.1" y="138">1M</text>
<text x="85.6" y="144.4">VREFN</text>
<text x="98.7" y="145.5" transform="rotate(-90 98.7 145.5)">AVSS</text>
<text x="101.2" y="145.5" transform="rotate(-90 101.2 145.5)">AVSS1</text>
<text x="103.7" y="145.5" transform="rotate(-90 103.7 145.5)">DGND</text>
<text x="348.7" y="148.9">C5</text>
<text x="348.7" y="151.4">1n</text>
<text x="52.7" y="171">R19</text>
<text x="52.8" y="173.6">10k</text>
<text x="122.5" y="171">R20</text>
<text x="122.6" y="173.6">10k</text>
<text x="193.2" y="173.6">100k</text>
<text x="193.6" y="171">R21</text>
<text x="52.2" y="188.8">100k</text>
<text x="52.7" y="186.3">R22</text>
<text x="122.5" y="186.3">R23</text>
<text x="122.6" y="188.8">10k</text>
<text x="277.5" y="210.4">R14</text>
<text x="278.7" y="213">0</text>
<text x="41.2" y="221.8">C13</text>
<text x="76.8" y="221.8">C14</text>
<text x="112.4" y="221.8">C15</text>
<text x="146.6" y="221.8">C16</text>
<text x="182.2" y="221.8">C17</text>
<text x="216.5" y="221.8">C19</text>
<text x="252.1" y="221.8">C20</text>
<text x="311.7" y="221.8">C18</text>
<text x="352.4" y="221.8">C21</text>
<text x="381.6" y="221.8">C22</text>
<text x="41.9" y="224.4">1u</text>
<text x="77.5" y="224.4">1u</text>
<text x="113" y="224.4">1u</text>
<text x="147.3" y="224.4">1u</text>
<text x="182.9" y="224.4">1u</text>
<text x="216.6" y="224.4">10u</text>
<text x="251.5" y="224.4">100n</text>
<text x="312.4" y="224.4">1u</text>
<text x="353" y="224.4">1u</text>
<text x="381" y="224.4">100n</text>
<text x="62.3" y="268.8">100k</text>
<text x="62.8" y="266.3">R15</text>
<text x="127.1" y="268.8">100k</text>
<text x="127.6" y="266.3">R16</text>
<text x="193.2" y="268.8">100k</text>
<text x="193.6" y="266.3">R17</text>
<text x="257.9" y="268.8">100k</text>
<text x="258.4" y="266.3">R18</text>
</g>
<g font-size="1.8" fill="#a90000">
<text x="97.5" y="64.8" transform="rotate(-90 97.5 64.8)">19</text>
<text x="100.1" y="64.8" transform="rotate(-90 100.1 64.8)">54</text>
<text x="102.6" y="64.8" transform="rotate(-90 102.6 64.8)">48</text>
<text x="82.5" y="67.1">16</text>
<text x="82.5" y="69.6">15</text>
<text x="115.5" y="67.1">63</text>
<text x="115.5" y="69.6">61</text>
<text x="82.5" y="74.7">14</text>
<text x="82.5" y="77.2">13</text>
<text x="115.5" y="72.1">62</text>
<text x="115.5" y="74.7">60</text>
<text x="82.5" y="82.3">12</text>
<text x="115.5" y="79.8">17</text>
<text x="115.5" y="82.3">18</text>
<text x="82.5" y="84.8">11</text>
<text x="82.5" y="89.9">10</text>
<text x="115.5" y="87.4">42</text>
<text x="115.5" y="89.9">44</text>
<text x="83.1" y="92.5">9</text>
<text x="115.5" y="92.5">45</text>
<text x="115.5" y="95">46</text>
<text x="83.1" y="97.5">8</text>
<text x="83.1" y="100.1">7</text>
<text x="115.5" y="100.1">40</text>
<text x="83.1" y="105.2">6</text>
<text x="83.1" y="107.7">5</text>
<text x="115.5" y="102.6">34</text>
<text x="115.5" y="105.2">43</text>
<text x="115.5" y="107.7">39</text>
<text x="83.1" y="112.8">4</text>
<text x="115.5" y="112.8">41</text>
<text x="83.1" y="115.3">3</text>
<text x="115.5" y="115.3">47</text>
<text x="115.5" y="117.9">38</text>
<text x="83.1" y="120.4">2</text>
<text x="83.1" y="122.9">1</text>
<text x="115.5" y="122.9">37</text>
<text x="115.5" y="125.5">52</text>
<text x="82.5" y="128">28</text>
<text x="82.5" y="130.6">30</text>
<text x="115.5" y="128">35</text>
<text x="115.5" y="130.6">36</text>
<text x="82.5" y="133.1">55</text>
<text x="82.5" y="135.6">26</text>
<text x="115.5" y="135.6">64</text>
<text x="82.5" y="140.7">24</text>
<text x="82.5" y="143.3">25</text>
<text x="115.5" y="138.2">31</text>
<text x="97.5" y="148.6" transform="rotate(-90 97.5 148.6)">20</text>
<text x="100.1" y="148.6" transform="rotate(-90 100.1 148.6)">53</text>
<text x="102.6" y="148.6" transform="rotate(-90 102.6 148.6)">33</text>
</g>
<g font-size="1.8" fill="#009600">
<text x="380.7" y="215.1" transform="rotate(-90 380.7 215.1)">3V3</text>
<text x="310.8" y="216.8" transform="rotate(-90 310.8 216.8)">A5V_CP</text>
<text x="176.2" y="235.6" transform="rotate(-90 176.2 235.6)">GND</text>
</g>
<g font-size="1.6" fill="#0000c2">
<text x="25" y="40.1">24-bit</text>
<text x="25" y="36.6">[F1]</text>
<text x="29.7" y="36.6">U1</text>
<text x="32" y="40.1">format</text>
<text x="33.1" y="36.6">converts</text>
<text x="38.7" y="40.1">does</text>
<text x="41.5" y="36.6">four</text>
<text x="43.8" y="40.1">not</text>
<text x="46" y="36.6">differential</text>
<text x="47.6" y="40.1">imply</text>
<text x="53.4" y="40.1">24-bit</text>
<text x="56.6" y="36.6">channels</text>
<text x="60.3" y="40.1">measurement</text>
<text x="65.4" y="36.6">simultaneously.</text>
<text x="72.9" y="40.1">accuracy.</text>
<text x="185" y="98.6">[F2]</text>
<text x="189.7" y="98.6">VCAP capacitors</text>
<text x="205.2" y="98.6">support</text>
<text x="212.7" y="98.6">internal</text>
<text x="220.5" y="98.6">circuits;</text>
<text x="228.5" y="98.6">not</text>
<text x="232.4" y="98.6">spare</text>
<text x="238.2" y="98.6">supplies.</text>
<text x="185" y="105.6">Use</text>
<text x="185" y="102.1">C11/C12</text>
<text x="189.2" y="105.6">specified</text>
<text x="194" y="102.1">steady</text>
<text x="198" y="105.6">values</text>
<text x="200.6" y="102.1">the</text>
<text x="204.4" y="102.1">ADC conversion</text>
<text x="204.6" y="105.6">and</text>
<text x="208.9" y="105.6">short</text>
<text x="214.3" y="105.6">local</text>
<text x="219.1" y="102.1">reference,</text>
<text x="219.7" y="105.6">return</text>
<text x="226" y="105.6">paths;</text>
<text x="228.8" y="102.1">not</text>
<text x="232.3" y="105.6">C6</text>
<text x="232.6" y="102.1">the</text>
<text x="235.7" y="105.6">is</text>
<text x="236.4" y="102.1">REF electrode.</text>
<text x="238.3" y="105.6">polarized.</text>
<text x="320" y="168.6">[F3]</text>
<text x="320" y="172.1">RC scale</text>
<text x="324.7" y="168.6">R13</text>
<text x="329.1" y="172.1">~159</text>
<text x="332.5" y="168.6">C5</text>
<text x="334.3" y="172.1">Hz;</text>
<text x="335.8" y="168.6">shapes</text>
<text x="338" y="172.1">actual</text>
<text x="342.9" y="168.6">bias</text>
<text x="344.5" y="172.1">loop</text>
<text x="347.5" y="168.6">feedback.</text>
<text x="349.3" y="172.1">stability</text>
<text x="357.4" y="172.1">needs</text>
<text x="363.4" y="172.1">testing.</text>
<text x="320" y="175.6">Use</text>
<text x="324.2" y="175.6">internal</text>
<text x="332" y="175.6">bias</text>
<text x="336.6" y="175.6">reference;</text>
<text x="346.3" y="175.6">enable</text>
<text x="353.1" y="175.6">after</text>
<text x="358.3" y="175.6">bench</text>
<text x="364.5" y="175.6">checks.</text>
<text x="235" y="184.6">[F4]</text>
<text x="239.7" y="184.6">Pulls</text>
<text x="245.1" y="184.6">define</text>
<text x="251.5" y="184.6">startup:</text>
<text x="259.2" y="184.6">RESET/START</text>
<text x="271.7" y="184.6">low,</text>
<text x="276.2" y="184.6">CS</text>
<text x="279.6" y="184.6">high.</text>
<text x="235" y="188.1">CLKSEL/PWDN</text>
<text x="248.4" y="188.1">high;</text>
<text x="253.7" y="188.1">firmware</text>
<text x="262.2" y="188.1">must</text>
<text x="267.5" y="188.1">configure</text>
<text x="276.7" y="188.1">the</text>
<text x="280.4" y="188.1">ADC.</text>
<text x="25" y="282.6">[F5]</text>
<text x="29.7" y="282.6">Local</text>
<text x="35.4" y="282.6">bypass</text>
<text x="42.4" y="282.6">supplies</text>
<text x="50.6" y="282.6">transient</text>
<text x="59.3" y="282.6">current.</text>
<text x="67.1" y="282.6">R14</text>
<text x="71.6" y="282.6">is</text>
<text x="74.1" y="282.6">a</text>
<text x="76.3" y="282.6">removable</text>
<text x="86.2" y="282.6">link,</text>
<text x="91" y="282.6">not</text>
<text x="94.8" y="282.6">a</text>
<text x="97" y="282.6">filter.</text>
</g>
<g font-size="1.4" fill="#0000c2">
<text x="190" y="53.5">Follow</text>
<text x="195.8" y="53.5">TI</text>
<text x="198" y="53.5">placement</text>
<text x="206.8" y="53.5">guidance;</text>
<text x="215" y="53.5">C6</text>
<text x="218" y="53.5">polarity</text>
<text x="224.6" y="53.5">matters</text>
<text x="275" y="202.5">AVDD1</text>
<text x="280.7" y="202.5">feed</text>
<text x="345" y="202.5">Digital</text>
<text x="350.9" y="202.5">bypass</text>
</g>
</svg>
